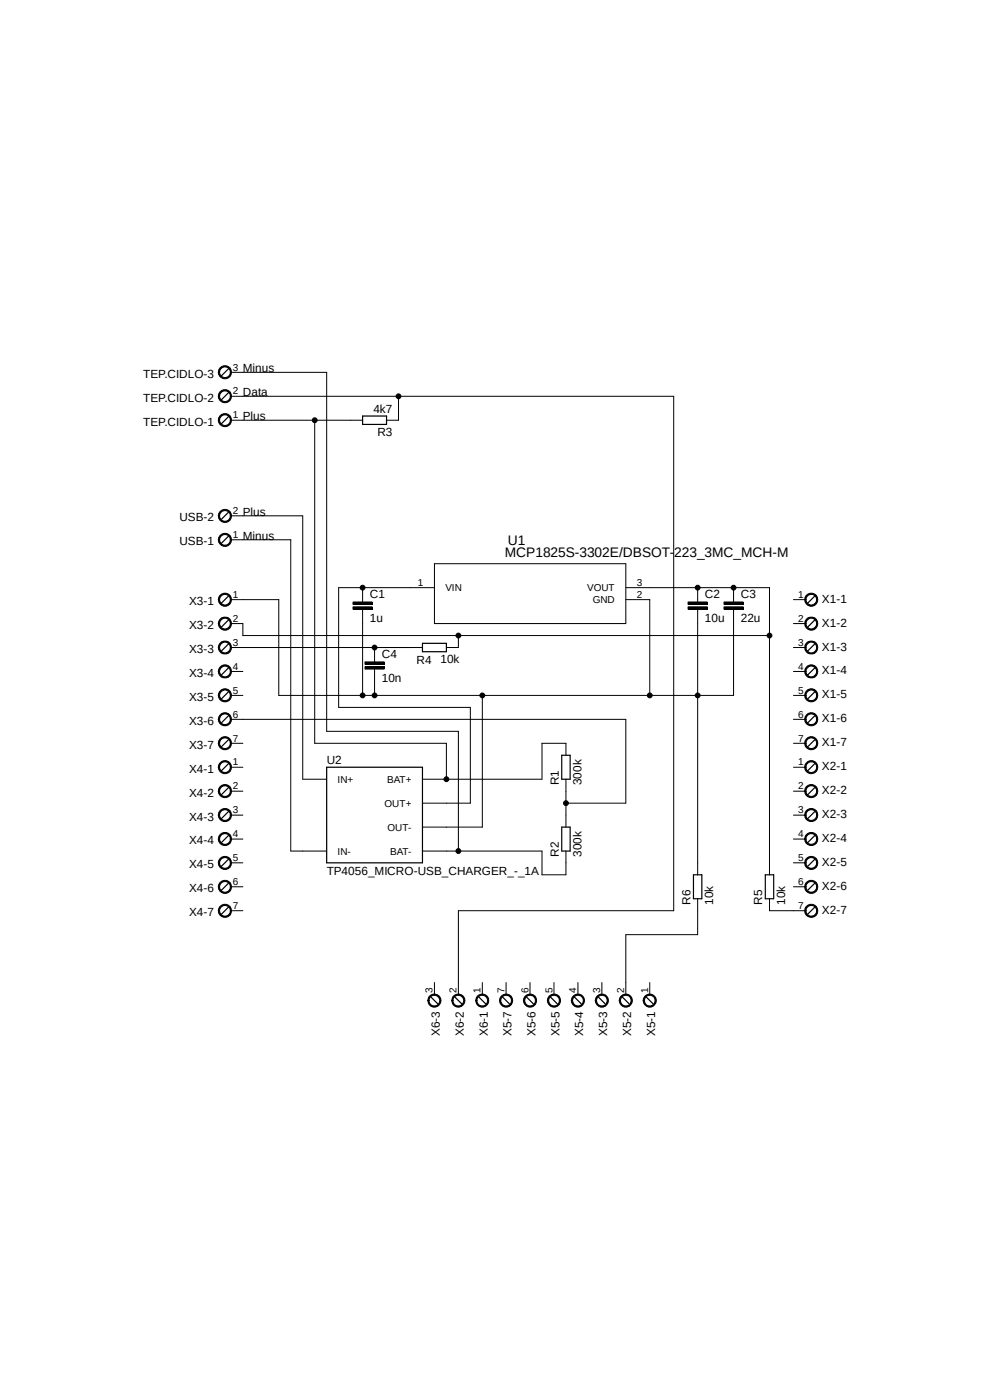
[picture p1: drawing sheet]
<svg xmlns="http://www.w3.org/2000/svg" width="210mm" height="297mm" viewBox="0 0 210 297" stroke-linecap="round" stroke-linejoin="round" font-family="sans-serif">
<path d="M29.5 76.4l150.9 144.2M180.4 76.4l-150.9 144.2" fill="none" stroke="#fff" stroke-width=".21"/>
<g fill="none" stroke="#000" stroke-width=".25">
<path d="M48.5 78.2l-1.6 1.6M48.5 88.4l-1.6 1.5M48.5 83.3l-1.6 1.5M76.9 88.3h5.1v1.7h-5.1zM48.5 113.7l-1.6 1.6M48.5 108.7l-1.6 1.5M48.5 126.4l-1.6 1.6M48.5 131.5l-1.6 1.6M48.5 136.6l-1.6 1.5M89.6 136.5h5.1v1.8h-5.1zM172.8 126.4l-1.5 1.6M172.8 131.5l-1.5 1.6"/>
<path d="M172.8 136.6l-1.5 1.5M48.5 141.7l-1.6 1.5M48.5 146.8l-1.6 1.5M48.5 151.8l-1.6 1.6M48.5 156.9l-1.6 1.6M172.8 141.7l-1.5 1.5M172.8 146.8l-1.5 1.5M172.8 151.8l-1.5 1.6M172.8 156.9l-1.5 1.6M48.5 162l-1.6 1.5M48.5 167.1l-1.6 1.5M48.5 172.2l-1.6 1.5"/>
<path d="M48.5 177.2l-1.6 1.6M69.3 162.8h20.3v20.2h-20.3zM119.2 160.2h1.7v5.1h-1.7zM119.2 175.5h1.7v5.1h-1.7zM172.8 162l-1.5 1.5M172.8 167.1l-1.5 1.5M172.8 172.2l-1.5 1.5M172.8 177.2l-1.5 1.6M48.5 182.3l-1.6 1.5M48.5 187.4l-1.6 1.5M48.5 192.4l-1.6 1.6M147.1 185.6h1.8v5.1h-1.8z"/>
<path d="M162.3 185.6h1.8v5.1h-1.8zM172.8 182.3l-1.5 1.5M172.8 187.4l-1.5 1.5M172.8 192.4l-1.5 1.6M91.4 211.5l1.5 1.5M96.5 211.5l1.5 1.5M101.6 211.5l1.5 1.5M106.6 211.5l1.5 1.5M111.7 211.5l1.5 1.5M116.8 211.5l1.5 1.5M121.8 211.5l1.6 1.5M126.9 211.5l1.5 1.5"/>
<path d="M132 211.5l1.5 1.5M137.1 211.5l1.5 1.5"/>
</g>
<g fill="#000">
<path d="M46.7 78.1a1.4 1.4 0 0 1 2.2 .1 1.4 1.4 0 0 1-.8 2.1 1.4 1.4 0 0 1-1.8-1.3h.3a1.15 1.15 0 0 1 1.5-1.1 1.15 1.15 0 0 1 .4 1.8 1.15 1.15 0 0 1-1.8-.3l-.1-.4h-.3z" fill-rule="evenodd"/>
<path d="M46.7 88.2a1.4 1.4 0 0 1 2.2 .2 1.4 1.4 0 0 1-.8 2.1 1.4 1.4 0 0 1-1.8-1.3h.3a1.15 1.15 0 0 1 1.5-1.2 1.15 1.15 0 0 1 .4 1.9 1.15 1.15 0 0 1-1.8-.4l-.1-.3h-.3z" fill-rule="evenodd"/>
<path d="M46.7 83.1a1.4 1.4 0 0 1 2.2 .2 1.4 1.4 0 0 1-.8 2.1 1.4 1.4 0 0 1-1.8-1.3h.3a1.15 1.15 0 0 1 1.5-1.2 1.15 1.15 0 0 1 .4 1.9 1.15 1.15 0 0 1-1.8-.3l-.1-.4h-.3z" fill-rule="evenodd"/>
<path d="M46.7 113.6a1.4 1.4 0 0 1 2.2 .2 1.4 1.4 0 0 1-.8 2.1 1.4 1.4 0 0 1-1.8-1.4h.3a1.15 1.15 0 0 1 1.5-1.1 1.15 1.15 0 0 1 .4 1.9 1.15 1.15 0 0 1-1.8-.4l-.1-.4h-.3z" fill-rule="evenodd"/>
<path d="M46.7 108.5a1.4 1.4 0 0 1 2.2 .2 1.4 1.4 0 0 1-.8 2.1 1.4 1.4 0 0 1-1.8-1.4h.3a1.15 1.15 0 0 1 1.6-1 1.15 1.15 0 0 1 .3 1.8 1.15 1.15 0 0 1-1.8-.3l-.1-.5h-.3z" fill-rule="evenodd"/>
<path d="M46.7 126.3a1.39 1.39 0 0 1 2.2 .2 1.39 1.39 0 0 1-.8 2.1 1.39 1.39 0 0 1-1.8-1.4h.3a1.15 1.15 0 0 1 1.5-1.1 1.15 1.15 0 0 1 .4 1.9 1.15 1.15 0 0 1-1.8-.4l-.1-.4h-.3z" fill-rule="evenodd"/>
<path d="M46.7 131.4a1.39 1.39 0 0 1 2.2 .2 1.39 1.39 0 0 1-.8 2.1 1.39 1.39 0 0 1-1.8-1.4h.3a1.15 1.15 0 0 1 1.5-1.1 1.15 1.15 0 0 1 .4 1.8 1.15 1.15 0 0 1-1.8-.3l-.1-.4h-.3z" fill-rule="evenodd"/>
<path d="M46.7 136.5a1.39 1.39 0 0 1 2.2 .1 1.39 1.39 0 0 1-.8 2.1 1.39 1.39 0 0 1-1.8-1.3h.3a1.15 1.15 0 0 1 1.5-1.2 1.15 1.15 0 0 1 .4 1.9 1.15 1.15 0 0 1-1.8-.3l-.1-.4h-.3z" fill-rule="evenodd"/>
<path d="M74.9 128.7h4.1v.5h-4.1z" fill-rule="evenodd"/>
<path d="M74.9 127.7h4.1v.5h-4.1z" fill-rule="evenodd"/>
<path d="M146 128.7h4v.5h-4z" fill-rule="evenodd"/>
<path d="M146 127.7h4v.5h-4z" fill-rule="evenodd"/>
<path d="M153.6 128.7h4v.5h-4z" fill-rule="evenodd"/>
<path d="M153.6 127.7h4v.5h-4z" fill-rule="evenodd"/>
<path d="M171 126.3a1.38 1.38 0 0 1 2.2 .1 1.38 1.38 0 0 1-.7 2.1 1.38 1.38 0 0 1-1.8-1.3h.3a1.15 1.15 0 0 1 1.6-.9 1.15 1.15 0 0 1 .3 1.9 1.15 1.15 0 0 1-1.9-.6v-.4h-.3l.1-.5z" fill-rule="evenodd"/>
<path d="M171 131.4a1.38 1.38 0 0 1 2.2 .1 1.38 1.38 0 0 1-.7 2.1 1.38 1.38 0 0 1-1.8-1.3h.3a1.15 1.15 0 0 1 1.6-1 1.15 1.15 0 0 1 .3 1.9 1.15 1.15 0 0 1-1.9-.5v-.4h-.3l.1-.5z" fill-rule="evenodd"/>
<path d="M171 136.5a1.38 1.38 0 0 1 2.2 0 1.38 1.38 0 0 1-.7 2.1 1.38 1.38 0 0 1-1.8-1.2h.3a1.15 1.15 0 0 1 1.6-1 1.15 1.15 0 0 1 .3 1.9 1.15 1.15 0 0 1-1.9-.5v-.4h-.3l.1-.5z" fill-rule="evenodd"/>
<path d="M46.7 141.6a1.39 1.39 0 0 1 2.2 .1 1.39 1.39 0 0 1-.8 2.1 1.39 1.39 0 0 1-1.8-1.3h.3a1.15 1.15 0 0 1 1.5-1.2 1.15 1.15 0 0 1 .4 1.9 1.15 1.15 0 0 1-1.8-.4l-.1-.3h-.3z" fill-rule="evenodd"/>
<path d="M46.7 146.6a1.39 1.39 0 0 1 2.2 .2 1.39 1.39 0 0 1-.8 2.1 1.39 1.39 0 0 1-1.8-1.4h.3a1.15 1.15 0 0 1 1.5-1.1 1.15 1.15 0 0 1 .4 1.9 1.15 1.15 0 0 1-1.8-.4l-.1-.4h-.3z" fill-rule="evenodd"/>
<path d="M46.7 151.7a1.39 1.39 0 0 1 2.2 .2 1.39 1.39 0 0 1-.8 2.1 1.39 1.39 0 0 1-1.8-1.4h.3a1.15 1.15 0 0 1 1.5-1.1 1.15 1.15 0 0 1 .4 1.9 1.15 1.15 0 0 1-1.8-.4l-.1-.4h-.3z" fill-rule="evenodd"/>
<path d="M46.7 156.8a1.39 1.39 0 0 1 2.2 .2 1.39 1.39 0 0 1-.8 2.1 1.39 1.39 0 0 1-1.8-1.4h.3a1.15 1.15 0 0 1 1.5-1.1 1.15 1.15 0 0 1 .4 1.8 1.15 1.15 0 0 1-1.8-.3l-.1-.4h-.3z" fill-rule="evenodd"/>
<path d="M77.4 141.4h4.1v.5h-4.1z" fill-rule="evenodd"/>
<path d="M77.4 140.4h4.1v.5h-4.1z" fill-rule="evenodd"/>
<path d="M171 141.6a1.38 1.38 0 0 1 2.2 0 1.38 1.38 0 0 1-.7 2.1 1.38 1.38 0 0 1-1.8-1.2h.3a1.15 1.15 0 0 1 1.6-1 1.15 1.15 0 0 1 .3 1.9 1.15 1.15 0 0 1-1.9-.6v-.3h-.3l.1-.5z" fill-rule="evenodd"/>
<path d="M171 146.6a1.38 1.38 0 0 1 2.2 .1 1.38 1.38 0 0 1-.7 2.1 1.38 1.38 0 0 1-1.8-1.3h.3a1.15 1.15 0 0 1 1.6-.9 1.15 1.15 0 0 1 .3 1.9 1.15 1.15 0 0 1-1.9-.6v-.4h-.3l.1-.4z" fill-rule="evenodd"/>
<path d="M171 151.7a1.38 1.38 0 0 1 2.2 .1 1.38 1.38 0 0 1-.7 2.1 1.38 1.38 0 0 1-1.8-1.3h.3a1.15 1.15 0 0 1 1.6-.9 1.15 1.15 0 0 1 .3 1.9 1.15 1.15 0 0 1-1.9-.6v-.4h-.3l.1-.5z" fill-rule="evenodd"/>
<path d="M171 156.8a1.38 1.38 0 0 1 2.2 .1 1.38 1.38 0 0 1-.7 2.1 1.38 1.38 0 0 1-1.8-1.3h.3a1.15 1.15 0 0 1 1.6-1 1.15 1.15 0 0 1 .3 1.9 1.15 1.15 0 0 1-1.9-.5v-.4h-.3l.1-.5z" fill-rule="evenodd"/>
<path d="M46.7 161.9a1.39 1.39 0 0 1 2.2 .1 1.39 1.39 0 0 1-.8 2.1 1.39 1.39 0 0 1-1.8-1.3h.3a1.15 1.15 0 0 1 1.5-1.2 1.15 1.15 0 0 1 .4 1.9 1.15 1.15 0 0 1-1.8-.3l-.1-.4h-.3z" fill-rule="evenodd"/>
<path d="M46.7 166.9a1.4 1.4 0 0 1 2.2 .2 1.4 1.4 0 0 1-.8 2.1 1.4 1.4 0 0 1-1.8-1.3h.3a1.15 1.15 0 0 1 1.5-1.2 1.15 1.15 0 0 1 .4 1.9 1.15 1.15 0 0 1-1.8-.4l-.1-.3h-.3z" fill-rule="evenodd"/>
<path d="M46.7 172a1.4 1.4 0 0 1 2.2 .1 1.4 1.4 0 0 1-.8 2.2 1.4 1.4 0 0 1-1.8-1.4h.3a1.15 1.15 0 0 1 1.5-1.1 1.15 1.15 0 0 1 .4 1.9 1.15 1.15 0 0 1-1.8-.4l-.1-.4h-.3z" fill-rule="evenodd"/>
<path d="M46.7 177.1a1.4 1.4 0 0 1 2.2 .1 1.4 1.4 0 0 1-.8 2.1 1.4 1.4 0 0 1-1.8-1.3h.3a1.15 1.15 0 0 1 1.5-1.1 1.15 1.15 0 0 1 .4 1.9 1.15 1.15 0 0 1-1.8-.4l-.1-.4h-.3z" fill-rule="evenodd"/>
<path d="M171 161.9a1.38 1.38 0 0 1 2.2 0 1.38 1.38 0 0 1-.7 2.1 1.38 1.38 0 0 1-1.8-1.2h.3a1.14 1.14 0 0 1 1.5-1.1 1.14 1.14 0 0 1 .6 1.7 1.14 1.14 0 0 1-1.9 .1l-.2-.7h-.3l.1-.5z" fill-rule="evenodd"/>
<path d="M171 166.9a1.39 1.39 0 0 1 2.2 .1 1.39 1.39 0 0 1-.6 2.1 1.39 1.39 0 0 1-1.9-1.2h.3a1.14 1.14 0 0 1 1.5-1.1 1.14 1.14 0 0 1 .6 1.7 1.14 1.14 0 0 1-1.9 .1l-.2-.7h-.3l.1-.6z" fill-rule="evenodd"/>
<path d="M171 172a1.39 1.39 0 0 1 2.2 .1 1.39 1.39 0 0 1-.6 2.1 1.39 1.39 0 0 1-1.9-1.3h.3a1.14 1.14 0 0 1 1.5-1.1 1.14 1.14 0 0 1 .6 1.8 1.14 1.14 0 0 1-1.9 .1l-.2-.8h-.3l.1-.5z" fill-rule="evenodd"/>
<path d="M171 177.1a1.39 1.39 0 0 1 2.2 0 1.39 1.39 0 0 1-.6 2.2 1.39 1.39 0 0 1-1.9-1.3h.3a1.14 1.14 0 0 1 1.5-1.1 1.14 1.14 0 0 1 .6 1.8 1.14 1.14 0 0 1-1.9 0l-.2-.7h-.3l.1-.5z" fill-rule="evenodd"/>
<path d="M46.7 182.2a1.4 1.4 0 0 1 2.2 .1 1.4 1.4 0 0 1-.8 2.1 1.4 1.4 0 0 1-1.8-1.4h.3a1.15 1.15 0 0 1 1.6-1 1.15 1.15 0 0 1 .3 1.9 1.15 1.15 0 0 1-1.8-.4l-.1-.5h-.3z" fill-rule="evenodd"/>
<path d="M46.7 187.2a1.4 1.4 0 0 1 2.2 .2 1.4 1.4 0 0 1-.8 2.1 1.4 1.4 0 0 1-1.8-1.4h.3a1.15 1.15 0 0 1 1.6-1 1.15 1.15 0 0 1 .3 1.8 1.15 1.15 0 0 1-1.8-.3l-.1-.5h-.3z" fill-rule="evenodd"/>
<path d="M46.7 192.3a1.4 1.4 0 0 1 2.2 .2 1.4 1.4 0 0 1-.8 2.1 1.4 1.4 0 0 1-1.8-1.4h.3a1.15 1.15 0 0 1 1.6-1.1 1.15 1.15 0 0 1 .3 1.9 1.15 1.15 0 0 1-1.8-.4l-.1-.4h-.3z" fill-rule="evenodd"/>
<path d="M171 182.2a1.39 1.39 0 0 1 2.3 0 1.39 1.39 0 0 1-.7 2.1 1.39 1.39 0 0 1-1.9-1.3h.3a1.15 1.15 0 0 1 1.7-.9 1.15 1.15 0 0 1 .2 1.9 1.15 1.15 0 0 1-1.9-.5v-.5h-.3l.1-.4z" fill-rule="evenodd"/>
<path d="M171 187.2a1.39 1.39 0 0 1 2.3 .1 1.39 1.39 0 0 1-.7 2.1 1.39 1.39 0 0 1-1.9-1.3h.3a1.15 1.15 0 0 1 1.7-.9 1.15 1.15 0 0 1 .2 1.9 1.15 1.15 0 0 1-1.9-.5v-.5h-.3l.1-.4z" fill-rule="evenodd"/>
<path d="M171 192.3a1.39 1.39 0 0 1 2.3 .1 1.39 1.39 0 0 1-.7 2.1 1.39 1.39 0 0 1-1.9-1.3h.3a1.15 1.15 0 0 1 1.7-.9 1.15 1.15 0 0 1 .2 1.9 1.15 1.15 0 0 1-1.9-.6v-.4h-.3l.1-.5z" fill-rule="evenodd"/>
<path d="M91.1 211.4a1.4 1.4 0 0 1 2.2 0 1.4 1.4 0 0 1-.7 2.2 1.4 1.4 0 0 1-1.8-1.3h.2a1.15 1.15 0 0 1 1.7-1 1.15 1.15 0 0 1 .2 1.9 1.15 1.15 0 0 1-1.8-.6l-.1-.3h-.2z" fill-rule="evenodd"/>
<path d="M96.1 211.4a1.4 1.4 0 0 1 2.3 0 1.4 1.4 0 0 1-.7 2.2 1.4 1.4 0 0 1-1.9-1.3h.3a1.15 1.15 0 0 1 1.7-1 1.15 1.15 0 0 1 .2 1.9 1.15 1.15 0 0 1-1.9-.6v-.3h-.3z" fill-rule="evenodd"/>
<path d="M101.2 211.4a1.4 1.4 0 0 1 2.3 0 1.4 1.4 0 0 1-.7 2.2 1.4 1.4 0 0 1-1.9-1.3h.3a1.15 1.15 0 0 1 1.6-1 1.15 1.15 0 0 1 .3 1.9 1.15 1.15 0 0 1-1.9-.6v-.3h-.3z" fill-rule="evenodd"/>
<path d="M106.3 211.4a1.39 1.39 0 0 1 2.2 .1 1.39 1.39 0 0 1-.8 2.1 1.39 1.39 0 0 1-1.7-1.3h.2a1.15 1.15 0 0 1 1.6-1.2 1.15 1.15 0 0 1 .4 1.9 1.15 1.15 0 0 1-1.9-.4l-.1-.3h-.2z" fill-rule="evenodd"/>
<path d="M111.4 211.4a1.39 1.39 0 0 1 2.2 .1 1.39 1.39 0 0 1-.8 2.1 1.39 1.39 0 0 1-1.8-1.3h.3a1.15 1.15 0 0 1 1.5-1.2 1.15 1.15 0 0 1 .5 1.9 1.15 1.15 0 0 1-1.9-.4l-.1-.3h-.3z" fill-rule="evenodd"/>
<path d="M116.5 211.4a1.39 1.39 0 0 1 2.2 .1 1.39 1.39 0 0 1-.8 2.1 1.39 1.39 0 0 1-1.8-1.3h.3a1.15 1.15 0 0 1 1.5-1.2 1.15 1.15 0 0 1 .4 1.9 1.15 1.15 0 0 1-1.8-.4l-.1-.3h-.3z" fill-rule="evenodd"/>
<path d="M121.5 211.4a1.39 1.39 0 0 1 2.3 .1 1.39 1.39 0 0 1-.8 2.1 1.39 1.39 0 0 1-1.8-1.3h.3a1.15 1.15 0 0 1 1.5-1.2 1.15 1.15 0 0 1 .4 1.9 1.15 1.15 0 0 1-1.9-.4v-.3h-.3z" fill-rule="evenodd"/>
<path d="M126.6 211.4a1.39 1.39 0 0 1 2.2 .1 1.39 1.39 0 0 1-.7 2.1 1.39 1.39 0 0 1-1.8-1.3h.2a1.13 1.13 0 0 1 1.6-1.1 1.13 1.13 0 0 1 .4 1.8 1.13 1.13 0 0 1-1.9-.4l-.1-.3h-.2z" fill-rule="evenodd"/>
<path d="M131.7 211.4a1.39 1.39 0 0 1 2.2 .1 1.39 1.39 0 0 1-.8 2.1 1.39 1.39 0 0 1-1.7-1.3h.2a1.13 1.13 0 0 1 1.5-1.1 1.13 1.13 0 0 1 .4 1.8 1.13 1.13 0 0 1-1.8-.4l-.1-.3h-.2z" fill-rule="evenodd"/>
<path d="M136.8 211.4a1.39 1.39 0 0 1 2.2 .1 1.39 1.39 0 0 1-.8 2.1 1.39 1.39 0 0 1-1.8-1.3h.3a1.13 1.13 0 0 1 1.5-1.1 1.13 1.13 0 0 1 .4 1.8 1.13 1.13 0 0 1-1.8-.4l-.1-.3h-.3z" fill-rule="evenodd"/>
<circle cx="66.8" cy="89.2" r=".51"/>
<circle cx="84.5" cy="84.1" r=".51"/>
<circle cx="76.9" cy="124.7" r=".51"/>
<circle cx="79.5" cy="137.4" r=".51"/>
<circle cx="97.2" cy="134.8" r=".51"/>
<circle cx="148" cy="124.7" r=".51"/>
<circle cx="155.6" cy="124.7" r=".51"/>
<circle cx="163.2" cy="134.8" r=".51"/>
<circle cx="76.9" cy="147.5" r=".51"/>
<circle cx="79.5" cy="147.5" r=".51"/>
<circle cx="102.3" cy="147.5" r=".51"/>
<circle cx="137.8" cy="147.5" r=".51"/>
<circle cx="148" cy="147.5" r=".51"/>
<circle cx="94.7" cy="165.3" r=".51"/>
<circle cx="120.1" cy="170.4" r=".51"/>
<circle cx="97.2" cy="180.6" r=".51"/>
</g>
<g fill="none" stroke="#000" stroke-width=".21">
<path d="M46.7 78.1a1.4 1.4 0 0 1 2.2 .1 1.4 1.4 0 0 1-.8 2.1 1.4 1.4 0 0 1-1.8-1.3h.3a1.15 1.15 0 0 1 1.5-1.1 1.15 1.15 0 0 1 .4 1.8 1.15 1.15 0 0 1-1.8-.3l-.1-.4h-.3zM49 79h20.3v76.2h27.9v25.4M46.7 88.2a1.4 1.4 0 0 1 2.2 .2 1.4 1.4 0 0 1-.8 2.1 1.4 1.4 0 0 1-1.8-1.3h.3a1.15 1.15 0 0 1 1.5-1.2 1.15 1.15 0 0 1 .4 1.9 1.15 1.15 0 0 1-1.8-.4l-.1-.3h-.3zM46.7 83.1a1.4 1.4 0 0 1 2.2 .2 1.4 1.4 0 0 1-.8 2.1 1.4 1.4 0 0 1-1.8-1.3h.3a1.15 1.15 0 0 1 1.5-1.2 1.15 1.15 0 0 1 .4 1.9 1.15 1.15 0 0 1-1.8-.3l-.1-.4h-.3zM49 84.1h93.9v109.1h-45.7v17.8M49 89.2h27.9M66.8 89.2v68.5h27.9v7.6M84.5 84.1v5.1h-2.5M46.7 113.6a1.4 1.4 0 0 1 2.2 .2 1.4 1.4 0 0 1-.8 2.1 1.4 1.4 0 0 1-1.8-1.4h.3a1.15 1.15 0 0 1 1.5-1.1 1.15 1.15 0 0 1 .4 1.9 1.15 1.15 0 0 1-1.8-.4l-.1-.4h-.3zM46.7 108.5a1.4 1.4 0 0 1 2.2 .2 1.4 1.4 0 0 1-.8 2.1 1.4 1.4 0 0 1-1.8-1.4h.3a1.15 1.15 0 0 1 1.6-1 1.15 1.15 0 0 1 .3 1.8 1.15 1.15 0 0 1-1.8-.3l-.1-.5h-.3zM49 109.4h15.2v55.9h5.1M49 114.5h12.7v66.1h7.6"/>
<path d="M92.2 119.6h40.6v12.7h-40.6zM46.7 126.3a1.39 1.39 0 0 1 2.2 .2 1.39 1.39 0 0 1-.8 2.1 1.39 1.39 0 0 1-1.8-1.4h.3a1.15 1.15 0 0 1 1.5-1.1 1.15 1.15 0 0 1 .4 1.9 1.15 1.15 0 0 1-1.8-.4l-.1-.4h-.3zM46.7 131.4a1.39 1.39 0 0 1 2.2 .2 1.39 1.39 0 0 1-.8 2.1 1.39 1.39 0 0 1-1.8-1.4h.3a1.15 1.15 0 0 1 1.5-1.1 1.15 1.15 0 0 1 .4 1.8 1.15 1.15 0 0 1-1.8-.3l-.1-.4h-.3zM46.7 136.5a1.39 1.39 0 0 1 2.2 .1 1.39 1.39 0 0 1-.8 2.1 1.39 1.39 0 0 1-1.8-1.3h.3a1.15 1.15 0 0 1 1.5-1.2 1.15 1.15 0 0 1 .4 1.9 1.15 1.15 0 0 1-1.8-.3l-.1-.4h-.3zM49 127.2h10.1v20.3h96.5v-18.3M49 132.3h2.5v2.5h111.7M49 137.4h40.6M74.9 128.7h4.1v.5h-4.1zM74.9 127.7h4.1v.5h-4.1zM76.9 124.7v3M76.9 129.2v18.3M79.5 137.4v3"/>
<path d="M92.2 124.7h-20.4v25.4h28v20.3h-10.2M97.2 134.8v2.6h-2.5M132.8 127.2h5v20.3M132.8 124.7h30.4v60.9M146 128.7h4v.5h-4zM146 127.7h4v.5h-4zM148 124.7v3M148 129.2v56.4M153.6 128.7h4v.5h-4zM153.6 127.7h4v.5h-4zM155.6 124.7v3M168.3 127.2h2.6"/>
<path d="M168.3 132.3h2.6M168.3 137.4h2.6M171 126.3a1.38 1.38 0 0 1 2.2 .1 1.38 1.38 0 0 1-.7 2.1 1.38 1.38 0 0 1-1.8-1.3h.3a1.15 1.15 0 0 1 1.6-.9 1.15 1.15 0 0 1 .3 1.9 1.15 1.15 0 0 1-1.9-.6v-.4h-.3l.1-.5zM171 131.4a1.38 1.38 0 0 1 2.2 .1 1.38 1.38 0 0 1-.7 2.1 1.38 1.38 0 0 1-1.8-1.3h.3a1.15 1.15 0 0 1 1.6-1 1.15 1.15 0 0 1 .3 1.9 1.15 1.15 0 0 1-1.9-.5v-.4h-.3l.1-.5zM171 136.5a1.38 1.38 0 0 1 2.2 0 1.38 1.38 0 0 1-.7 2.1 1.38 1.38 0 0 1-1.8-1.2h.3a1.15 1.15 0 0 1 1.6-1 1.15 1.15 0 0 1 .3 1.9 1.15 1.15 0 0 1-1.9-.5v-.4h-.3l.1-.5zM46.7 141.6a1.39 1.39 0 0 1 2.2 .1 1.39 1.39 0 0 1-.8 2.1 1.39 1.39 0 0 1-1.8-1.3h.3a1.15 1.15 0 0 1 1.5-1.2 1.15 1.15 0 0 1 .4 1.9 1.15 1.15 0 0 1-1.8-.4l-.1-.3h-.3zM46.7 146.6a1.39 1.39 0 0 1 2.2 .2 1.39 1.39 0 0 1-.8 2.1 1.39 1.39 0 0 1-1.8-1.4h.3a1.15 1.15 0 0 1 1.5-1.1 1.15 1.15 0 0 1 .4 1.9 1.15 1.15 0 0 1-1.8-.4l-.1-.4h-.3zM46.7 151.7a1.39 1.39 0 0 1 2.2 .2 1.39 1.39 0 0 1-.8 2.1 1.39 1.39 0 0 1-1.8-1.4h.3a1.15 1.15 0 0 1 1.5-1.1 1.15 1.15 0 0 1 .4 1.9 1.15 1.15 0 0 1-1.8-.4l-.1-.4h-.3zM46.7 156.8a1.39 1.39 0 0 1 2.2 .2 1.39 1.39 0 0 1-.8 2.1 1.39 1.39 0 0 1-1.8-1.4h.3a1.15 1.15 0 0 1 1.5-1.1 1.15 1.15 0 0 1 .4 1.8 1.15 1.15 0 0 1-1.8-.3l-.1-.4h-.3zM49 142.5h2.5M49 147.5h2.5M49 152.6h83.8v17.8h-12.7"/>
<path d="M49 157.7h2.5M77.4 141.4h4.1v.5h-4.1zM77.4 140.4h4.1v.5h-4.1zM79.5 141.9v5.6M102.3 147.5v28h-12.7M168.3 142.5h2.6M168.3 147.5h2.6M168.3 152.6h2.6M168.3 157.7h2.6M171 141.6a1.38 1.38 0 0 1 2.2 0 1.38 1.38 0 0 1-.7 2.1 1.38 1.38 0 0 1-1.8-1.2h.3a1.15 1.15 0 0 1 1.6-1 1.15 1.15 0 0 1 .3 1.9 1.15 1.15 0 0 1-1.9-.6v-.3h-.3l.1-.5zM171 146.6a1.38 1.38 0 0 1 2.2 .1 1.38 1.38 0 0 1-.7 2.1 1.38 1.38 0 0 1-1.8-1.3h.3a1.15 1.15 0 0 1 1.6-.9 1.15 1.15 0 0 1 .3 1.9 1.15 1.15 0 0 1-1.9-.6v-.4h-.3l.1-.4zM171 151.7a1.38 1.38 0 0 1 2.2 .1 1.38 1.38 0 0 1-.7 2.1 1.38 1.38 0 0 1-1.8-1.3h.3a1.15 1.15 0 0 1 1.6-.9 1.15 1.15 0 0 1 .3 1.9 1.15 1.15 0 0 1-1.9-.6v-.4h-.3l.1-.5z"/>
<path d="M171 156.8a1.38 1.38 0 0 1 2.2 .1 1.38 1.38 0 0 1-.7 2.1 1.38 1.38 0 0 1-1.8-1.3h.3a1.15 1.15 0 0 1 1.6-1 1.15 1.15 0 0 1 .3 1.9 1.15 1.15 0 0 1-1.9-.5v-.4h-.3l.1-.5zM46.7 161.9a1.39 1.39 0 0 1 2.2 .1 1.39 1.39 0 0 1-.8 2.1 1.39 1.39 0 0 1-1.8-1.3h.3a1.15 1.15 0 0 1 1.5-1.2 1.15 1.15 0 0 1 .4 1.9 1.15 1.15 0 0 1-1.8-.3l-.1-.4h-.3zM46.7 166.9a1.4 1.4 0 0 1 2.2 .2 1.4 1.4 0 0 1-.8 2.1 1.4 1.4 0 0 1-1.8-1.3h.3a1.15 1.15 0 0 1 1.5-1.2 1.15 1.15 0 0 1 .4 1.9 1.15 1.15 0 0 1-1.8-.4l-.1-.3h-.3zM46.7 172a1.4 1.4 0 0 1 2.2 .1 1.4 1.4 0 0 1-.8 2.2 1.4 1.4 0 0 1-1.8-1.4h.3a1.15 1.15 0 0 1 1.5-1.1 1.15 1.15 0 0 1 .4 1.9 1.15 1.15 0 0 1-1.8-.4l-.1-.4h-.3zM46.7 177.1a1.4 1.4 0 0 1 2.2 .1 1.4 1.4 0 0 1-.8 2.1 1.4 1.4 0 0 1-1.8-1.3h.3a1.15 1.15 0 0 1 1.5-1.1 1.15 1.15 0 0 1 .4 1.9 1.15 1.15 0 0 1-1.8-.4l-.1-.4h-.3zM49 162.8h2.5M49 167.9h2.5M49 172.9h2.5M49 178h2.5M120.1 160.2v-2.5h-5.1v7.6h-25.4M120.1 165.3v10.2M168.3 162.8h2.6"/>
<path d="M168.3 167.9h2.6M168.3 172.9h2.6M168.3 178h2.6M171 161.9a1.38 1.38 0 0 1 2.2 0 1.38 1.38 0 0 1-.7 2.1 1.38 1.38 0 0 1-1.8-1.2h.3a1.14 1.14 0 0 1 1.5-1.1 1.14 1.14 0 0 1 .6 1.7 1.14 1.14 0 0 1-1.9 .1l-.2-.7h-.3l.1-.5zM171 166.9a1.39 1.39 0 0 1 2.2 .1 1.39 1.39 0 0 1-.6 2.1 1.39 1.39 0 0 1-1.9-1.2h.3a1.14 1.14 0 0 1 1.5-1.1 1.14 1.14 0 0 1 .6 1.7 1.14 1.14 0 0 1-1.9 .1l-.2-.7h-.3l.1-.6zM171 172a1.39 1.39 0 0 1 2.2 .1 1.39 1.39 0 0 1-.6 2.1 1.39 1.39 0 0 1-1.9-1.3h.3a1.14 1.14 0 0 1 1.5-1.1 1.14 1.14 0 0 1 .6 1.8 1.14 1.14 0 0 1-1.9 .1l-.2-.8h-.3l.1-.5zM171 177.1a1.39 1.39 0 0 1 2.2 0 1.39 1.39 0 0 1-.6 2.2 1.39 1.39 0 0 1-1.9-1.3h.3a1.14 1.14 0 0 1 1.5-1.1 1.14 1.14 0 0 1 .6 1.8 1.14 1.14 0 0 1-1.9 0l-.2-.7h-.3l.1-.5zM46.7 182.2a1.4 1.4 0 0 1 2.2 .1 1.4 1.4 0 0 1-.8 2.1 1.4 1.4 0 0 1-1.8-1.4h.3a1.15 1.15 0 0 1 1.6-1 1.15 1.15 0 0 1 .3 1.9 1.15 1.15 0 0 1-1.8-.4l-.1-.5h-.3zM46.7 187.2a1.4 1.4 0 0 1 2.2 .2 1.4 1.4 0 0 1-.8 2.1 1.4 1.4 0 0 1-1.8-1.4h.3a1.15 1.15 0 0 1 1.6-1 1.15 1.15 0 0 1 .3 1.8 1.15 1.15 0 0 1-1.8-.3l-.1-.5h-.3zM46.7 192.3a1.4 1.4 0 0 1 2.2 .2 1.4 1.4 0 0 1-.8 2.1 1.4 1.4 0 0 1-1.8-1.4h.3a1.15 1.15 0 0 1 1.6-1.1 1.15 1.15 0 0 1 .3 1.9 1.15 1.15 0 0 1-1.8-.4l-.1-.4h-.3zM49 183h2.5M49 188.1h2.5"/>
<path d="M49 193.2h2.5M89.6 180.6h25.4v5h5.1v-5M148 190.7v7.6h-15.2v12.7M163.2 190.7v2.5h7.7M168.3 183h2.6M168.3 188.1h2.6M171 182.2a1.39 1.39 0 0 1 2.3 0 1.39 1.39 0 0 1-.7 2.1 1.39 1.39 0 0 1-1.9-1.3h.3a1.15 1.15 0 0 1 1.7-.9 1.15 1.15 0 0 1 .2 1.9 1.15 1.15 0 0 1-1.9-.5v-.5h-.3l.1-.4zM171 187.2a1.39 1.39 0 0 1 2.3 .1 1.39 1.39 0 0 1-.7 2.1 1.39 1.39 0 0 1-1.9-1.3h.3a1.15 1.15 0 0 1 1.7-.9 1.15 1.15 0 0 1 .2 1.9 1.15 1.15 0 0 1-1.9-.5v-.5h-.3l.1-.4zM171 192.3a1.39 1.39 0 0 1 2.3 .1 1.39 1.39 0 0 1-.7 2.1 1.39 1.39 0 0 1-1.9-1.3h.3a1.15 1.15 0 0 1 1.7-.9 1.15 1.15 0 0 1 .2 1.9 1.15 1.15 0 0 1-1.9-.6v-.4h-.3l.1-.5zM91.1 211.4a1.4 1.4 0 0 1 2.2 0 1.4 1.4 0 0 1-.7 2.2 1.4 1.4 0 0 1-1.8-1.3h.2a1.15 1.15 0 0 1 1.7-1 1.15 1.15 0 0 1 .2 1.9 1.15 1.15 0 0 1-1.8-.6l-.1-.3h-.2zM92.2 208.4v2.6M96.1 211.4a1.4 1.4 0 0 1 2.3 0 1.4 1.4 0 0 1-.7 2.2 1.4 1.4 0 0 1-1.9-1.3h.3a1.15 1.15 0 0 1 1.7-1 1.15 1.15 0 0 1 .2 1.9 1.15 1.15 0 0 1-1.9-.6v-.3h-.3z"/>
<path d="M101.2 211.4a1.4 1.4 0 0 1 2.3 0 1.4 1.4 0 0 1-.7 2.2 1.4 1.4 0 0 1-1.9-1.3h.3a1.15 1.15 0 0 1 1.6-1 1.15 1.15 0 0 1 .3 1.9 1.15 1.15 0 0 1-1.9-.6v-.3h-.3zM102.3 208.4v2.6M106.3 211.4a1.39 1.39 0 0 1 2.2 .1 1.39 1.39 0 0 1-.8 2.1 1.39 1.39 0 0 1-1.7-1.3h.2a1.15 1.15 0 0 1 1.6-1.2 1.15 1.15 0 0 1 .4 1.9 1.15 1.15 0 0 1-1.9-.4l-.1-.3h-.2zM107.4 208.4v2.6M111.4 211.4a1.39 1.39 0 0 1 2.2 .1 1.39 1.39 0 0 1-.8 2.1 1.39 1.39 0 0 1-1.8-1.3h.3a1.15 1.15 0 0 1 1.5-1.2 1.15 1.15 0 0 1 .5 1.9 1.15 1.15 0 0 1-1.9-.4l-.1-.3h-.3zM112.4 208.4v2.6M116.5 211.4a1.39 1.39 0 0 1 2.2 .1 1.39 1.39 0 0 1-.8 2.1 1.39 1.39 0 0 1-1.8-1.3h.3a1.15 1.15 0 0 1 1.5-1.2 1.15 1.15 0 0 1 .4 1.9 1.15 1.15 0 0 1-1.8-.4l-.1-.3h-.3zM117.5 208.4v2.6M121.5 211.4a1.39 1.39 0 0 1 2.3 .1 1.39 1.39 0 0 1-.8 2.1 1.39 1.39 0 0 1-1.8-1.3h.3a1.15 1.15 0 0 1 1.5-1.2 1.15 1.15 0 0 1 .4 1.9 1.15 1.15 0 0 1-1.9-.4v-.3h-.3zM122.6 208.4v2.6M126.6 211.4a1.39 1.39 0 0 1 2.2 .1 1.39 1.39 0 0 1-.7 2.1 1.39 1.39 0 0 1-1.8-1.3h.2a1.13 1.13 0 0 1 1.6-1.1 1.13 1.13 0 0 1 .4 1.8 1.13 1.13 0 0 1-1.9-.4l-.1-.3h-.2zM127.7 208.4v2.6"/>
<path d="M131.7 211.4a1.39 1.39 0 0 1 2.2 .1 1.39 1.39 0 0 1-.8 2.1 1.39 1.39 0 0 1-1.7-1.3h.2a1.13 1.13 0 0 1 1.5-1.1 1.13 1.13 0 0 1 .4 1.8 1.13 1.13 0 0 1-1.8-.4l-.1-.3h-.2zM136.8 211.4a1.39 1.39 0 0 1 2.2 .1 1.39 1.39 0 0 1-.8 2.1 1.39 1.39 0 0 1-1.8-1.3h.3a1.13 1.13 0 0 1 1.5-1.1 1.13 1.13 0 0 1 .4 1.8 1.13 1.13 0 0 1-1.8-.4l-.1-.3h-.3zM137.8 208.4v2.6"/>
<circle cx="66.8" cy="89.2" r=".51"/>
<circle cx="84.5" cy="84.1" r=".51"/>
<circle cx="76.9" cy="124.7" r=".51"/>
<circle cx="79.5" cy="137.4" r=".51"/>
<circle cx="97.2" cy="134.8" r=".51"/>
<circle cx="148" cy="124.7" r=".51"/>
<circle cx="155.6" cy="124.7" r=".51"/>
<circle cx="163.2" cy="134.8" r=".51"/>
<circle cx="76.9" cy="147.5" r=".51"/>
<circle cx="79.5" cy="147.5" r=".51"/>
<circle cx="102.3" cy="147.5" r=".51"/>
<circle cx="137.8" cy="147.5" r=".51"/>
<circle cx="148" cy="147.5" r=".51"/>
<circle cx="94.7" cy="165.3" r=".51"/>
<circle cx="120.1" cy="170.4" r=".51"/>
<circle cx="97.2" cy="180.6" r=".51"/>
</g>
<g font-size="2.9">
<text x="107.1" y="118.1">MCP1825S-3302E/DBSOT-223_3MC_MCH-M</text>
<text x="107.7" y="115.6">U1</text>
</g>
<g font-size="2.5">
<text x="30.4" y="80.1">TEP.CIDLO-3</text>
<text x="51.5" y="79">Minus</text>
<text x="30.4" y="85.2">TEP.CIDLO-2</text>
<text x="51.5" y="89.2">Plus</text>
<text x="51.5" y="84.1">Data</text>
<text x="79.2" y="87.6">4k7</text>
<text x="30.4" y="90.3">TEP.CIDLO-1</text>
<text x="80.1" y="92.4">R3</text>
<text x="38.1" y="110.6">USB-2</text>
<text x="51.5" y="109.4">Plus</text>
<text x="38.1" y="115.7">USB-1</text>
<text x="51.5" y="114.5">Minus</text>
<text x="40.1" y="128.4">X3-1</text>
<text x="78.4" y="131.9">1u</text>
<text x="78.4" y="126.8">C1</text>
<text x="149.5" y="131.9">10u</text>
<text x="149.5" y="126.8">C2</text>
<text x="157.1" y="131.9">22u</text>
<text x="157.1" y="126.8">C3</text>
<text x="174.4" y="127.8">X1-1</text>
<text x="40.1" y="133.4">X3-2</text>
<text x="174.4" y="132.9">X1-2</text>
<text x="40.1" y="138.5">X3-3</text>
<text x="40.1" y="143.6">X3-4</text>
<text x="81" y="139.5">C4</text>
<text x="88.4" y="141">R4</text>
<text x="93.4" y="140.7">10k</text>
<text x="174.4" y="138">X1-3</text>
<text x="174.4" y="143.1">X1-4</text>
<text x="40.1" y="148.7">X3-5</text>
<text x="81" y="144.6">10n</text>
<text x="174.4" y="148.2">X1-5</text>
<text x="40.1" y="153.8">X3-6</text>
<text x="174.4" y="153.2">X1-6</text>
<text x="40.1" y="158.8">X3-7</text>
<text x="174.4" y="158.3">X1-7</text>
<text x="40.1" y="163.9">X4-1</text>
<text x="69.3" y="162">U2</text>
<text x="118.6" y="166.6" transform="rotate(-90 118.6 166.6)">R1</text>
<text x="123.4" y="166.6" transform="rotate(-90 123.4 166.6)">300k</text>
<text x="174.4" y="163.4">X2-1</text>
<text x="40.1" y="169">X4-2</text>
<text x="174.4" y="168.5">X2-2</text>
<text x="174.4" y="173.6">X2-3</text>
<text x="40.1" y="174.1">X4-3</text>
<text x="40.1" y="179.2">X4-4</text>
<text x="174.4" y="178.6">X2-4</text>
<text x="40.1" y="184.2">X4-5</text>
<text x="69.3" y="185.6">TP4056_MICRO-USB_CHARGER_-_1A</text>
<text x="118.6" y="181.8" transform="rotate(-90 118.6 181.8)">R2</text>
<text x="123.4" y="181.8" transform="rotate(-90 123.4 181.8)">300k</text>
<text x="174.4" y="183.7">X2-5</text>
<text x="40.1" y="189.3">X4-6</text>
<text x="146.5" y="191.9" transform="rotate(-90 146.5 191.9)">R6</text>
<text x="151.3" y="191.9" transform="rotate(-90 151.3 191.9)">10k</text>
<text x="161.7" y="191.9" transform="rotate(-90 161.7 191.9)">R5</text>
<text x="166.5" y="191.9" transform="rotate(-90 166.5 191.9)">10k</text>
<text x="174.4" y="188.8">X2-6</text>
<text x="40.1" y="194.4">X4-7</text>
<text x="174.4" y="193.8">X2-7</text>
<text x="93.3" y="219.8" transform="rotate(-90 93.3 219.8)">X6-3</text>
<text x="98.4" y="219.8" transform="rotate(-90 98.4 219.8)">X6-2</text>
<text x="103.5" y="219.8" transform="rotate(-90 103.5 219.8)">X6-1</text>
<text x="108.5" y="219.8" transform="rotate(-90 108.5 219.8)">X5-7</text>
<text x="113.6" y="219.8" transform="rotate(-90 113.6 219.8)">X5-6</text>
<text x="118.7" y="219.8" transform="rotate(-90 118.7 219.8)">X5-5</text>
<text x="123.7" y="219.8" transform="rotate(-90 123.7 219.8)">X5-4</text>
<text x="128.8" y="219.8" transform="rotate(-90 128.8 219.8)">X5-3</text>
<text x="133.9" y="219.8" transform="rotate(-90 133.9 219.8)">X5-2</text>
<text x="139" y="219.8" transform="rotate(-90 139 219.8)">X5-1</text>
</g>
<g font-size="2.1">
<text x="49.4" y="83.7">2</text>
<text x="49.4" y="78.6">3</text>
<text x="49.4" y="88.8">1</text>
<text x="49.4" y="109.1">2</text>
<text x="49.4" y="114.2">1</text>
<text x="88.6" y="124.3">1</text>
<text x="94.5" y="125.4">VIN</text>
<text x="124.5" y="125.4">VOUT</text>
<text x="135.1" y="124.3">3</text>
<text x="49.4" y="126.9">1</text>
<text x="49.4" y="132">2</text>
<text x="125.7" y="128">GND</text>
<text x="135.1" y="126.9">2</text>
<text x="169.3" y="126.9">1</text>
<text x="169.3" y="132">2</text>
<text x="49.4" y="137">3</text>
<text x="169.3" y="137">3</text>
<text x="49.4" y="142.1">4</text>
<text x="169.3" y="142.1">4</text>
<text x="49.4" y="147.2">5</text>
<text x="169.3" y="147.2">5</text>
<text x="49.4" y="152.2">6</text>
<text x="169.3" y="152.2">6</text>
<text x="49.4" y="157.3">7</text>
<text x="169.3" y="157.3">7</text>
<text x="49.4" y="162.4">1</text>
<text x="49.4" y="167.5">2</text>
<text x="71.6" y="166.1">IN+</text>
<text x="82.1" y="166.1">BAT+</text>
<text x="169.3" y="162.4">1</text>
<text x="169.3" y="167.5">2</text>
<text x="49.4" y="172.6">3</text>
<text x="81.6" y="171.2">OUT+</text>
<text x="169.3" y="172.6">3</text>
<text x="49.4" y="177.6">4</text>
<text x="82.2" y="176.2">OUT-</text>
<text x="169.3" y="177.6">4</text>
<text x="49.4" y="182.7">5</text>
<text x="71.6" y="181.3">IN-</text>
<text x="82.8" y="181.3">BAT-</text>
<text x="169.3" y="182.7">5</text>
<text x="49.4" y="187.8">6</text>
<text x="169.3" y="187.8">6</text>
<text x="49.4" y="192.9">7</text>
<text x="169.3" y="192.9">7</text>
<text x="91.8" y="210.7" transform="rotate(-90 91.8 210.7)">3</text>
<text x="96.9" y="210.7" transform="rotate(-90 96.9 210.7)">2</text>
<text x="101.9" y="210.7" transform="rotate(-90 101.9 210.7)">1</text>
<text x="107" y="210.7" transform="rotate(-90 107 210.7)">7</text>
<text x="112.1" y="210.7" transform="rotate(-90 112.1 210.7)">6</text>
<text x="117.2" y="210.7" transform="rotate(-90 117.2 210.7)">5</text>
<text x="122.3" y="210.7" transform="rotate(-90 122.3 210.7)">4</text>
<text x="127.3" y="210.7" transform="rotate(-90 127.3 210.7)">3</text>
<text x="132.4" y="210.7" transform="rotate(-90 132.4 210.7)">2</text>
<text x="137.5" y="210.7" transform="rotate(-90 137.5 210.7)">1</text>
</g>
</svg>
